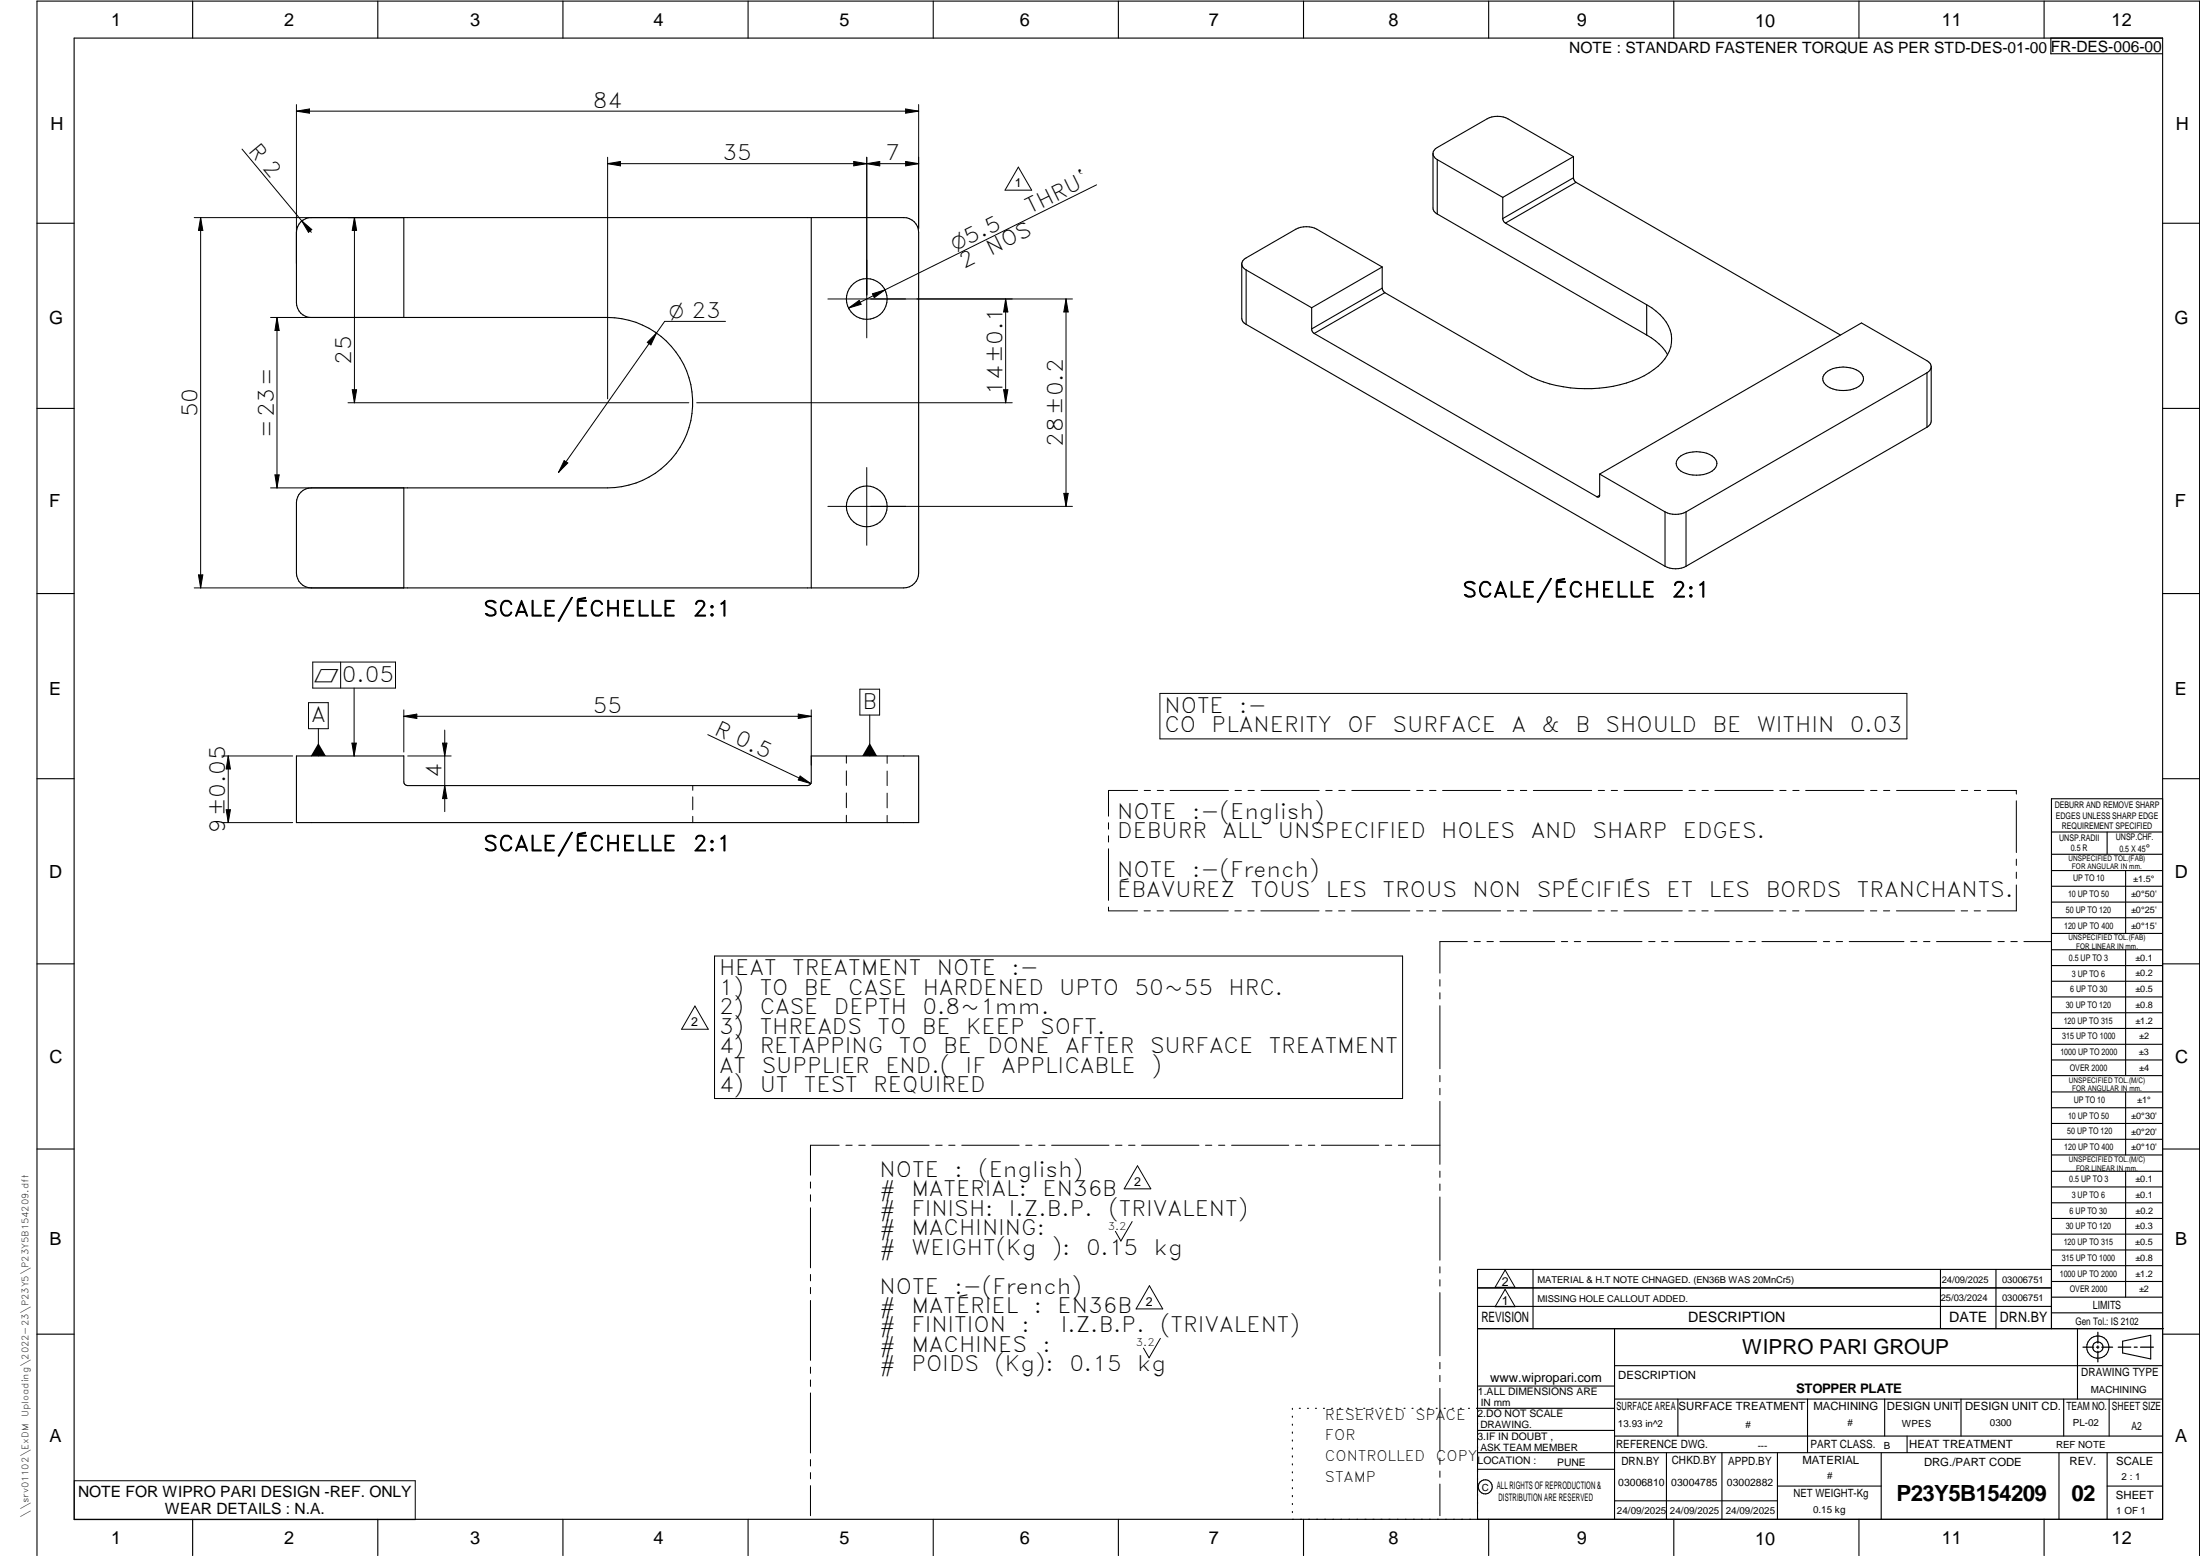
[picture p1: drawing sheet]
<svg xmlns="http://www.w3.org/2000/svg" width="594mm" height="420mm" viewBox="0 0 594 420" stroke-linecap="round" stroke-linejoin="round" font-family="sans-serif">
<g fill="none" stroke="#000" stroke-width=".3">
<path d="M20 10.3h564v400h-564zM52 .3v10M102 .3v10M152 .3v10M202 .3v10M252 .3v10M302 .3v10M352 .3v10M402 .3v10M452 .3v10M502 .3v10M552 .3v10"/>
<path d="M553.8 10.3v4.2h30.2M81.2 59.9a4.1 4.1 0 0 1 2.9-1.1h159.9a4 4 0 0 1 4.1 3.9v92a4 4 0 0 1-4.1 4h-159.9a4 4 0 0 1-4.1-4v-19a4 4 0 0 1 4.1-4h80a23 23 0 0 0 22.9-23 23 23 0 0 0-22.9-23h-80a4 4 0 0 1-4.1-4v-19a4.4 4.4 0 0 1 1.2-2.8zM109 58.8v26.9M219.1 58.8v99.9M387 41.5a2.03 2.03 0 0 1 1.1-1.7l13.5-7.7a6.2 6.2 0 0 1 5.6 0l17.7 10.2M387 41.5v14.7a1.9 1.9 0 0 0 1.1 1.6M387 41.5a2.05 2.05 0 0 0 1.1 1.6M388.1 43.1l17.7 10.2M388.1 57.8l56.6 32.7M388.1 43.1v14.7M405.8 59l.2 .7 .5 .5M405.8 53.3v5.7"/>
<path d="M424.9 42.3l-19.1 11M424.9 42.3v5.7M424.9 48l.2 .7 .5 .5M424.9 48l-19.1 11M425.6 49.2l71.4 41.3M425.6 49.2l-19.1 11M10 60.3h10M335.3 71.2v14.8a1.86 1.86 0 0 0 1.2 1.6M335.3 71.2a1.98 1.98 0 0 0 1.2 1.7M335.3 71.2a1.99 1.99 0 0 1 1.2-1.6l13.4-7.7a6.3 6.3 0 0 1 5.7 0l17.6 10.2M336.5 72.9l17.7 10.2M336.5 72.9v14.7"/>
<path d="M373.2 72.1l-19 11M373.2 72.1v5.7M373.2 77.8l-19 11M373.2 77.8l.3 .7 .5 .5M374 79l38.2 22a36.2 36.2 0 0 0 31.8 .5 13.5 13.5 0 0 0 7.2-7.9 9.2 9.2 0 0 0-4-9.6l-2.5-1.7M374 79l-19.1 11M406.5 60.2l38.2 22.1M584 60.3h10M336.5 87.6l113.1 65.3M354.2 83.1v5.7M354.2 88.8l.2 .7 .5 .5M354.9 90l76.3 44.2"/>
<path d="M444.7 90.5a14.3 14.3 0 0 1 5.6 5.3M444.7 82.3v8.2M521.5 99v14.7a2.03 2.03 0 0 1-1.1 1.7M521.5 99a1.9 1.9 0 0 0-1.1-1.6l-17.7-10.2-70.7 40.8M521.5 99a2.03 2.03 0 0 1-1.1 1.7M10 110.3h10M493 100.7a7.9 7.9 0 0 1 9.5 0 2.4 2.4 0 0 1-1.2 4 8.2 8.2 0 0 1-8.3-.8 2.03 2.03 0 0 1 0-3.2zM520.4 115.4l-65.1 37.5M520.4 100.7l-65.1 37.5M520.4 100.7v14.7M584 110.3h10M109 131.7v27"/>
<path d="M432 133.7l-.8 .5M432 128v5.7M432 133.7l-.2 .5h-.6M432 128l17.6 10.2M449.6 138.2v14.7M453.3 123.6a7.9 7.9 0 0 1 9.6 0 2.16 2.16 0 0 1-.6 3.6 8.3 8.3 0 0 1-9-.5 2.11 2.11 0 0 1 0-3.1zM455.3 138.2v14.7M455.3 138.2a6.3 6.3 0 0 1-5.7 0M449.6 152.9a6.3 6.3 0 0 0 5.7 0M10 160.3h10M584 160.3h10M10 210.3h10"/>
<path d="M80 204.1h29v7.1a1.01 1.01 0 0 0 1.1 .9h108a1.01 1.01 0 0 0 1-.9v-7.1h29v18h-168.1zM584 215.7h-30v143.1M584 210.3h10M554 224.7h30M554 230.7h30M554 235.1h30M554 239.3h30M569 224.7v6M574 235.1v17M554 243.6h30M554 247.8h30M554 252.1h30"/>
<path d="M554 256.5h30M574 256.5v33.9M10 260.3h10M554 260.7h30M554 265h30M554 269.2h30M554 273.5h30M554 277.7h30M584 260.3h10M554 282h30M554 286.2h30M554 290.4h30"/>
<path d="M554 294.9h30M554 299.1h30M574 294.9v17M10 310.3h10M554 303.4h30M554 307.6h30M554 311.9h30M554 316.3h30M574 316.3v34M584 310.3h10M554 320.5h30M554 324.8h30"/>
<path d="M554 329h30M554 333.2h30M554 337.5h30M399 358.8h185.2M399 352.8h155M399 347.8h155M414 342.8v16M436 358.8v51.5M524 342.8v16M539 342.8v16M554 341.8h30M554 346h30"/>
<path d="M554 350.3h30M554 354.5h30M554 342.8h-155v67.5M561 358.8v19M10 360.3h10M399 374.3h37M436 377.8h148M453.1 377.8v10M488.1 377.8v14.5M508.9 377.8v10M529.5 377.8v10M557.3 377.8v10"/>
<path d="M569.5 377.8v10M573.2 362.2l7.6-1.6v6.3l-7.6-1.6zM584 368.8h-148M584 360.3h10M349 380.3v.3M349 382.4v.3M349 384.6v.3M349 386.7v.3M349 388.8v.3M349 391v.3M349 393.1v.3M349 395.3v.3"/>
<path d="M349 397.4v.3M349 399.5v.3M350.9 380.3h.2M353.1 380.3h.2M355.2 380.3h.3M357.4 380.3h.3M359.6 380.3h.3M361.7 380.3h.3M363.9 380.3h.3M366.1 380.3h.3M368.3 380.3h.2M370.4 380.3h.3"/>
<path d="M372.6 380.3h.3M374.8 380.3h.3M376.9 380.3h.4M379.1 380.3h.3M381.3 380.3h.3M383.4 380.3h.4M385.6 380.3h.3M387.8 380.3h.3M390 380.3h.3M392.2 380.3h.3M394.3 380.3h.3M396.5 380.3h.3"/>
<path d="M398.7 380.3h37.3M399 396.7h37M399 392.3h185M399 386.2h37M436 387.8h148M450 392.3v18M465 392.3v18M480 392.3v18M508 392.3v18M515 387.8v4.5M556 392.3v18M569 392.3v18"/>
<path d="M52 410.3v9.7M102 410.3v9.7M152 410.3v9.7M202 410.3v9.7M252 410.3v9.7M302 410.3v9.7M349 401.7v.3M349 403.8v.4M349 406v.3M349 408.1v.3M352 410.3v9.7M402 410.3v9.7"/>
<path d="M436 405.3h44M452 410.3v9.7M480 401.3h28M502 410.3v9.7M552 410.3v9.7M569 401.3h15M10 420v-419.7h584v419.7"/>
<circle cx="234.1" cy="80.8" r="5.5"/>
<circle cx="234.1" cy="136.8" r="5.5"/>
<circle cx="566.5" cy="363.7" r="1.39"/>
<circle cx="566.5" cy="363.8" r="3"/>
<circle cx="401.1" cy="401.5" r="1.9"/>
</g>
<g fill="none" stroke="#000" stroke-width=".27">
<path d="M80 30l3.6-.6v1.2zM80 30h168.1M80 28.2v43M244.6 29.4l3.5 .6-3.5 .6zM248.1 28.2v33.5M52.4 58.8h56.6M54.2 58.8v99.9M54.2 58.8l.6 3.4h-1.2zM65.4 40.3l18.7 22.4M81.5 59.6l2.7 2.4-.9 .7zM95.7 58.8v50M95.7 58.8l.6 3.4h-1.2z"/>
<path d="M164.1 44.2h84M164.1 44.2l3.4-.6v1.2zM164.1 42.5v65.2M230.5 43.6v1.2l7.1-1.2v1.2zM234.1 42.5v48.7M244.6 43.6l3.5 .6-3.5 .6zM275 45.1l3.6 6.3h-7.2zM296.1 49.9l-57.1 28.4M235.6 79.3l3.4-1-2.9 2.1zM239 78.3l-9.9 4.9M73.1 85.7h35.9M74.8 85.7v46"/>
<path d="M74.8 85.7l.6 3.5h-1.2zM177.3 89.9l-1.5 3.2-1-.6zM195.9 86.8h-16.4l-28.7 40.8M229.1 83.2l2.9-2.1 .5 1.1zM271.6 80.7l.6 3.5h-1.2zM271.6 80.7v28.1M287.9 80.7l.6 3.5h-1.2zM287.9 80.7v56M289.6 80.7h-66M94 108.8h92M95.1 105.2h1.2l-.6 3.6zM188.1 108.8h85.2"/>
<path d="M271 105.2h1.2l-.6 3.6zM73.1 131.7h35.9M74.2 128.2h1.2l-.6 3.5zM152.4 124.4l.9 .6-2.5 2.6zM234.1 126.2v21M287.3 133.2h1.2l-.6 3.5zM289.6 136.7h-66M52.4 158.7h56.6M53.6 155.2h1.2l-.6 3.5zM84.4 178.8h22.4v7h-22.4zM92 178.8v7M83.3 189.7h5.3v7.1h-5.3z"/>
<path d="M86 196.8v7.3M95.6 185.8v18.3M109 191.7v11.4M109 193.4l3.6-.6v1.2zM109 193.4h110.1M120.1 197.1v22.1M191.1 198.4l27.8 13.2M215.6 192.8l3.5 .6-3.5 .6zM219.1 191.7v14.9M232.2 186.1h5.3v7h-5.3zM234.9 193.1v11M313.2 187.2h201.7v12.3h-201.7z"/>
<path d="M59.9 204.1h19.1M61.1 218.7h1.1l-.6 3.4zM61.6 204.1v18M61.6 204.1l.6 3.5h-1.1zM95 200.7h1.2l-.6 3.4zM110.1 204.1h11.7M119.5 200.7h1.2l-.6 3.4zM120.1 212.1l.6 3.5h-1.2zM187.1 212.1v1.3M187.1 215.2v3.5M216.1 209.5l2.8 2.1-3.3-1zM228.6 204.1v2"/>
<path d="M228.6 208.2v3.9M228.6 214.1v4M239.6 204.1v2M239.6 208.2v3.9M239.6 214.2v3.9M307.2 213.4h-7.9v7M309 213.4h1.7M312.5 213.4h1.7M316 213.4h15.7M333.5 213.4h1.7M337 213.4h1.7M340.5 213.4h15.7"/>
<path d="M358 213.4h1.7M361.5 213.4h1.7M365 213.4h15.7M382.6 213.4h1.7M386 213.4h1.8M389.5 213.4h15.8M407.1 213.4h1.7M410.5 213.4h1.8M414.1 213.4h15.7M431.6 213.4h1.7M435.1 213.4h1.7M438.6 213.4h15.7"/>
<path d="M456.1 213.4h1.7M459.6 213.4h1.7M463.1 213.4h15.7M480.6 213.4h1.7M484.1 213.4h1.7M487.6 213.4h15.7M505.1 213.4h1.8M508.6 213.4h1.7M512.1 213.4h15.7M529.6 213.4h1.8M533.1 213.4h1.7M536.7 213.4h7.8v1"/>
<path d="M544.5 216.2v14M59.9 222.1h19.1M187.1 220.4v1.7M228.6 220.1v2M239.6 220.2v1.9M299.3 222.2v1.7M299.3 225.7v1.7M299.3 229.2v13.9M544.5 239v7h-7.9M544.5 232v1.7M544.5 235.5v1.7M192.9 258.1h185.8v38.5h-185.8z"/>
<path d="M299.3 244.9v1.1h7.9M308.9 246h1.7M312.5 246h1.6M315.9 246h15.8M333.5 246h1.7M337 246h1.7M340.5 246h15.7M358 246h1.7M361.5 246h1.7M365 246h15.7M382.5 246h1.7M386 246h1.7"/>
<path d="M389.5 246h15.7M396.2 254.3h-7.4v8.5M398.1 254.3h1.6M401.5 254.3h1.8M405 254.3h14.8M407 246h1.7M410.5 246h1.7M414 246h15.8M421.6 254.3h1.7M425.1 254.3h1.7M428.6 254.3h14.8M431.5 246h1.7"/>
<path d="M435.1 246h1.6M438.5 246h15.8M445.2 254.3h1.7M448.7 254.3h1.7M452.2 254.3h14.8M456.1 246h1.6M459.6 246h1.7M463 246h15.8M468.8 254.3h1.7M472.3 254.3h1.7M475.8 254.3h14.8M480.6 246h1.7"/>
<path d="M484.1 246h1.7M487.5 246h15.8M492.4 254.3h1.7M495.8 254.3h1.8M499.4 254.3h14.7M505.1 246h1.7M508.6 246h1.7M512.1 246h15.7M516 254.3h1.6M519.4 254.3h1.8M522.9 254.3h14.8M529.6 246h1.7"/>
<path d="M533.1 246h1.7M539.5 254.3h1.7M543 254.3h1.7M546.5 254.3h7.4M187.7 271.7l3.6 6.2h-7.2zM388.8 264.5v1.8M388.8 268.1v1.6M388.8 271.6v17M388.8 290.4v1.7M388.8 293.9v1.7M388.8 297.4v17M218.9 319.2v1.6"/>
<path d="M226.6 309.2h-7.7v8.1M228.4 309.2h1.7M231.9 309.2h1.7M235.4 309.2h15.5M252.7 309.2h1.7M256.2 309.2h1.7M259.7 309.2h15.5M277 309.2h1.7M280.5 309.2h1.7M284 309.2h15.5M301.2 309.2h1.8M304.8 309.2h1.7"/>
<path d="M307.2 314.8l3.6 6.2h-7.2zM308.3 309.2h15.5M325.5 309.2h1.7M329.1 309.2h1.6M332.6 309.2h15.4M349.8 309.2h1.7M353.3 309.2h1.7M356.8 309.2h15.5M374.1 309.2h1.7M377.6 309.2h1.7M381.1 309.2h7.7M388.8 316.2v1.7"/>
<path d="M388.8 319.7v1.7M218.9 322.6v1.8M218.9 326.1v16.2M305.7 329.9l-3 5.2-1.5-2.6M388.8 323.2v17.1M218.9 344.1v1.8M218.9 347.6v1.7M218.9 351.2v16.1M310.4 347.2l3.6 6.2h-7.2zM388.8 342.1v1.6M388.8 345.6v1.7M388.8 349v17.1"/>
<path d="M406.4 348.1l2.7 4.7h-5.4zM406.4 342.9l2.7 4.7h-5.4zM218.9 369.1v1.7M218.9 372.6v1.8M218.9 376.1v16.2M313.3 361.4l-3 5.2-1.5-2.6M388.8 367.9v1.7M388.8 371.4v1.7M388.8 374.9v17M20.1 399.8h92v10.5h-92zM218.9 394.1v1.8M218.9 397.6v1.7"/>
<path d="M388.8 393.7v1.7M388.8 397.2v1.7M218.9 401.2v8.1M388.8 400.7v8.6"/>
</g>
<path d="M566.5 359.7v3M562.5 363.8h2.9M566.1 363.8h.7M566.5 363.4v.7M566.5 364.9v2.8M567.6 363.8h2.9M572 363.8h3.4M576.3 363.8h.8M578 363.8h3.5" fill="none" stroke="#000" stroke-width=".34"/>
<g fill="#000">
<path d="M80 30l3.6-.6v1.2zM244.6 29.4l3.5 .6-3.5 .6zM164.1 44.2l3.4-.6v1.2zM230.5 43.6l3.6 .6-3.6 .6zM234.1 44.2l3.5-.6v1.2zM244.6 43.6l3.5 .6-3.5 .6zM54.2 58.8l.6 3.4h-1.2zM81.5 59.6l2.7 2.4-.9 .7zM95.7 58.8l.6 3.4h-1.2zM74.8 85.7l.6 3.5h-1.2zM177.3 89.9l-1.5 3.2-1-.6zM229.1 83.2l2.9-2.1 .5 1.1z"/>
<path d="M235.6 79.3l3.4-1-2.9 2.1zM271.6 80.7l.6 3.5h-1.2zM287.9 80.7l.6 3.5h-1.2zM95.1 105.2h1.2l-.6 3.6zM271 105.2h1.2l-.6 3.6zM74.2 128.2h1.2l-.6 3.5zM152.4 124.4l.9 .6-2.5 2.6zM287.3 133.2h1.2l-.6 3.5zM53.6 155.2h1.2l-.6 3.6zM109 193.4l3.6-.6v1.2zM215.6 192.8l3.5 .6-3.5 .6zM61.1 218.7h1.1l-.6 3.4z"/>
<path d="M61.6 204.1l.6 3.5h-1.1zM86 200.7l2 3.4h-4.1zM95 200.7h1.2l-.6 3.4zM119.5 200.7h1.2l-.6 3.4zM120.1 212.1l.6 3.5h-1.2zM216.1 209.5l2.8 2.1-3.3-1zM234.9 200.7l1.9 3.4h-4z"/>
</g>
<g font-size="6">
<text x="512.1" y="405.2">P23Y5B154209</text>
<text x="559.4" y="405.2">02</text>
</g>
<g font-size="5.7">
<text x="160.1" y="29.1">84</text>
<text x="66.8" y="40.6" transform="rotate(50 66.8 40.6)">R 2</text>
<text x="195.1" y="43.3">35</text>
<text x="239.1" y="43.3">7</text>
<text x="278.1" y="57.9" transform="rotate(-26 278.1 57.9)">THRU`</text>
<text x="267.6" y="69" transform="rotate(-26 267.6 69)">NOS</text>
<text x="260.3" y="72.6" transform="rotate(-26 260.3 72.6)">2</text>
<text x="94.8" y="98.6" transform="rotate(-90 94.8 98.6)">25</text>
<text x="270.7" y="106.6" transform="rotate(-90 270.7 106.6)">14±0.1</text>
<text x="53.3" y="112.7" transform="rotate(-90 53.3 112.7)">50</text>
<text x="73.9" y="118.4" transform="rotate(-90 73.9 118.4)">=23=</text>
<text x="287" y="120.6" transform="rotate(-90 287 120.6)">28±0.2</text>
<text x="394.9" y="161.2">SCALE/ÉCHELLE</text>
<text x="451.4" y="161.2">2:1</text>
<text x="130.5" y="166.4">SCALE/ÉCHELLE</text>
<text x="187.1" y="166.4">2:1</text>
<text x="92.3" y="184">0.05</text>
<text x="232.9" y="191.3">B</text>
<text x="84" y="195">A</text>
<text x="160.1" y="192.5">55</text>
<text x="314.4" y="192.5">NOTE</text>
<text x="314.4" y="197.7">CO</text>
<text x="327.2" y="197.7">PLANERITY</text>
<text x="334.6" y="192.5">:-</text>
<text x="363.9" y="197.7">OF</text>
<text x="376.1" y="197.7">SURFACE</text>
<text x="408.2" y="197.7">A</text>
<text x="416.3" y="197.7">&amp;</text>
<text x="425.4" y="197.7">B</text>
<text x="433.6" y="197.7">SHOULD</text>
<text x="462.4" y="197.7">BE</text>
<text x="474.4" y="197.7">WITHIN</text>
<text x="499.5" y="197.7">0.03</text>
<text x="192.6" y="198.1" transform="rotate(25 192.6 198.1)">R 0.5</text>
<text x="119.2" y="210.1" transform="rotate(-90 119.2 210.1)">4</text>
<text x="301.7" y="221.1">NOTE</text>
<text x="321.9" y="221.1">:-(English)</text>
<text x="60.8" y="225" transform="rotate(-90 60.8 225)">9±0.05</text>
<text x="301.7" y="226.4">DEBURR</text>
<text x="330.1" y="226.4">ALL</text>
<text x="345.1" y="226.4">UNSPECIFIED</text>
<text x="389.2" y="226.4">HOLES</text>
<text x="413.4" y="226.4">AND</text>
<text x="430" y="226.4">SHARP</text>
<text x="454.4" y="226.4">EDGES.</text>
<text x="130.5" y="229.8">SCALE/ÉCHELLE</text>
<text x="187.1" y="229.8">2:1</text>
<text x="301.7" y="236.9">NOTE</text>
<text x="321.9" y="236.9">:-(French)</text>
<text x="301.7" y="242.1">ÉBAVUREZ</text>
<text x="337.7" y="242.1">TOUS</text>
<text x="358" y="242.1">LES</text>
<text x="373.3" y="242.1">TROUS</text>
<text x="397.6" y="242.1">NON</text>
<text x="415" y="242.1">SPÉCIFIÉS</text>
<text x="450.1" y="242.1">ET</text>
<text x="461.4" y="242.1">LES</text>
<text x="476.8" y="242.1">BORDS</text>
<text x="501.4" y="242.1">TRANCHANTS.</text>
<text x="194.2" y="263.4">HEAT</text>
<text x="213.9" y="263.4">TREATMENT</text>
<text x="253" y="263.4">NOTE</text>
<text x="273.2" y="263.4">:-</text>
<text x="194.2" y="268.6">1)</text>
<text x="205.1" y="268.6">TO</text>
<text x="217.1" y="268.6">BE</text>
<text x="229.1" y="268.6">CASE</text>
<text x="249.2" y="268.6">HARDENED</text>
<text x="286.1" y="268.6">UPTO</text>
<text x="306.4" y="268.6">50~55</text>
<text x="331.8" y="268.6">HRC.</text>
<text x="194.2" y="273.9">2)</text>
<text x="205.1" y="273.9">CASE</text>
<text x="225.2" y="273.9">DEPTH</text>
<text x="249.2" y="273.9">0.8~1mm.</text>
<text x="194.2" y="279.1">3)</text>
<text x="205.1" y="279.1">THREADS</text>
<text x="237" y="279.1">TO</text>
<text x="248.9" y="279.1">BE</text>
<text x="260.9" y="279.1">KEEP</text>
<text x="280.9" y="279.1">SOFT.</text>
<text x="194.2" y="284.4">4)</text>
<text x="205.1" y="284.4">RETAPPING</text>
<text x="242.7" y="284.4">TO</text>
<text x="254.6" y="284.4">BE</text>
<text x="266.6" y="284.4">DONE</text>
<text x="287.6" y="284.4">AFTER</text>
<text x="310.6" y="284.4">SURFACE</text>
<text x="342.6" y="284.4">TREATMENT</text>
<text x="194.2" y="289.6">AT</text>
<text x="205.7" y="289.6">SUPPLIER</text>
<text x="239.1" y="289.6">END.(</text>
<text x="260.8" y="289.6">IF</text>
<text x="270.4" y="289.6">APPLICABLE</text>
<text x="310.9" y="289.6">)</text>
<text x="194.2" y="294.9">4)</text>
<text x="205.1" y="294.9">UT</text>
<text x="217.1" y="294.9">TEST</text>
<text x="235.8" y="294.9">REQUIRED</text>
<text x="237.5" y="317.8">NOTE</text>
<text x="257.7" y="317.8">:</text>
<text x="264.1" y="317.8">(English)</text>
<text x="237.5" y="323">#</text>
<text x="246.1" y="323">MATERIAL:</text>
<text x="281.5" y="323">EN36B</text>
<text x="237.5" y="328.3">#</text>
<text x="246.1" y="328.3">FINISH:</text>
<text x="272.4" y="328.3">I.Z.B.P.</text>
<text x="299.3" y="328.3">(TRIVALENT)</text>
<text x="237.5" y="333.5">#</text>
<text x="246.1" y="333.5">MACHINING:</text>
<text x="237.5" y="338.8">#</text>
<text x="246.1" y="338.8">WEIGHT(Kg</text>
<text x="284" y="338.8">):</text>
<text x="293.3" y="338.8">0.15</text>
<text x="311.6" y="338.8">kg</text>
<text x="237.5" y="349.3">NOTE</text>
<text x="257.7" y="349.3">:-(French)</text>
<text x="237.5" y="354.5">#</text>
<text x="237.5" y="359.8">#</text>
<text x="246.1" y="359.8">FINITION</text>
<text x="246.1" y="354.5">MATÉRIEL</text>
<text x="275.8" y="359.8">:</text>
<text x="279.2" y="354.5">:</text>
<text x="285.6" y="354.5">EN36B</text>
<text x="286.4" y="359.8">I.Z.B.P.</text>
<text x="313.3" y="359.8">(TRIVALENT)</text>
<text x="237.5" y="365">#</text>
<text x="246.1" y="365">MACHINES</text>
<text x="281.5" y="365">:</text>
<text x="237.5" y="370.3">#</text>
<text x="246.1" y="370.3">POIDS</text>
<text x="268.5" y="370.3">(Kg):</text>
<text x="288.8" y="370.3">0.15</text>
<text x="307.1" y="370.3">kg</text>
</g>
<text font-size="5.6" x="470.5" y="365.5">WIPRO PARI GROUP</text>
<g font-size="5.4">
<text x="258" y="67.9" transform="rotate(-26 258 67.9)">O5.5</text>
<text x="180.7" y="85.9">O 23</text>
<text x="84.8" y="184">r</text>
</g>
<g font-size="4.9">
<text x="30" y="6.9">1</text>
<text x="76.7" y="6.9">2</text>
<text x="127" y="6.9">3</text>
<text x="176.5" y="6.9">4</text>
<text x="226.7" y="6.9">5</text>
<text x="275.4" y="6.9">6</text>
<text x="326.4" y="6.9">7</text>
<text x="375" y="6.9">8</text>
<text x="425.8" y="6.9">9</text>
<text x="473.9" y="7.3">10</text>
<text x="524.3" y="6.9">11</text>
<text x="570.2" y="6.9">12</text>
<text x="13.6" y="35.1">H</text>
<text x="587.6" y="35.1">H</text>
<text x="13.2" y="87.5">G</text>
<text x="587.2" y="87.5">G</text>
<text x="13.2" y="137">F</text>
<text x="587.2" y="137">F</text>
<text x="13.2" y="187.6">E</text>
<text x="587.2" y="187.6">E</text>
<text x="13.2" y="237">D</text>
<text x="587.2" y="237">D</text>
<text x="13.4" y="287.1">C</text>
<text x="587.4" y="287.1">C</text>
<text x="13.4" y="336.2">B</text>
<text x="587.4" y="336.2">B</text>
<text x="13.4" y="389.3">A</text>
<text x="587.4" y="389.3">A</text>
<text x="30" y="416.9">1</text>
<text x="76.7" y="416.9">2</text>
<text x="127" y="416.9">3</text>
<text x="176.5" y="416.9">4</text>
<text x="226.7" y="416.9">5</text>
<text x="275.4" y="416.9">6</text>
<text x="326.4" y="416.9">7</text>
<text x="375" y="416.9">8</text>
<text x="425.8" y="416.9">9</text>
<text x="473.9" y="417.3">10</text>
<text x="524.3" y="416.9">11</text>
<text x="570.2" y="416.9">12</text>
</g>
<g font-size="4.2">
<text x="423.7" y="14.3">NOTE : STANDARD FASTENER TORQUE AS PER STD-DES-01-00</text>
<text x="553.8" y="14">FR-DES-006-00</text>
<text x="21.1" y="404.3">NOTE FOR WIPRO PARI DESIGN -REF. ONLY</text>
<text x="44.5" y="408.8">WEAR DETAILS : N.A.</text>
</g>
<g font-size="3.9">
<text x="400" y="357.1">REVISION</text>
<text x="455.9" y="357.1">DESCRIPTION</text>
<text x="526.4" y="357.1">DATE</text>
<text x="540" y="357.1">DRN.BY</text>
<text x="357.8" y="383.3">RESERVED</text>
<text x="382.3" y="383.3">SPACE</text>
<text x="357.8" y="388.9">FOR</text>
<text x="357.8" y="394.5">CONTROLLED</text>
<text x="387.8" y="394.5">COPY</text>
<text x="357.8" y="400">STAMP</text>
</g>
<text font-size="3.6" x="485" y="376.1">STOPPER PLATE</text>
<text font-size="3.5" x="402.4" y="373.3">www.wipropari.com</text>
<g font-size="3.4">
<text x="274.1" y="50.5">1</text>
<text x="186.7" y="277">2</text>
<text x="306.2" y="320.2">2</text>
<text x="405.5" y="347.3">2</text>
<text x="309.4" y="352.6">2</text>
<text x="405.5" y="352.5">1</text>
</g>
<g font-size="3.1">
<text x="565.1" y="353.5">LIMITS</text>
<text x="562" y="371.7">DRAWING TYPE</text>
<text x="437" y="372.3">DESCRIPTION</text>
<text x="436.5" y="380.8">SURFACE AREA</text>
<text x="453.3" y="380.8">SURFACE TREATMENT</text>
<text x="489.7" y="380.8">MACHINING</text>
<text x="509.5" y="380.8">DESIGN UNIT</text>
<text x="530.6" y="380.8">DESIGN UNIT CD.</text>
<text x="558" y="380.6">TEAM NO.</text>
<text x="570.3" y="380.7">SHEET SIZE</text>
<text x="575.6" y="386.1">A2</text>
<text x="436.4" y="391.1">REFERENCE DWG.</text>
<text x="437.8" y="395.5">DRN.BY</text>
<text x="451.4" y="395.4">CHKD.BY</text>
<text x="466.6" y="395.5">APPD.BY</text>
<text x="486.7" y="395.4">MATERIAL</text>
<text x="488.9" y="390.9">PART CLASS.</text>
<text x="515.6" y="390.9">HEAT TREATMENT</text>
<text x="519.6" y="395.9">DRG./PART CODE</text>
<text x="558.9" y="395.5">REV.</text>
<text x="571.4" y="395.6">SCALE</text>
<text x="484.3" y="404.2">NET WEIGHT-Kg</text>
<text x="571.4" y="404.7">SHEET</text>
</g>
<text font-size="3" x="579.5" y="230.1">°</text>
<g font-size="2.8">
<text x="299.1" y="332.1">3.2</text>
<text x="560.4" y="357.7">Gen Tol.: IS 2102</text>
<text x="306.7" y="363.6">3.2</text>
<text x="399.1" y="376.6">1.ALL DIMENSIONS ARE</text>
<text x="399" y="382.7">2.DO NOT SCALE</text>
<text x="399" y="388.7">3.IF IN DOUBT ,</text>
<text x="399" y="395.4">LOCATION :</text>
<text x="420.5" y="396">PUNE</text>
<text x="404.2" y="402">ALL RIGHTS OF REPRODUCTION &amp;</text>
<text x="437" y="401.2">03006810</text>
<text x="451.3" y="401.2">03004785</text>
<text x="466.3" y="401.2">03002882</text>
<text x="404.7" y="405.4">DISTRIBUTION ARE RESERVED</text>
</g>
<g font-size="2.7">
<text x="564.6" y="376.2">MACHINING</text>
<text x="399.9" y="379.7">IN mm</text>
<text x="399.7" y="385.7">DRAWING.</text>
<text x="436.9" y="385.4">13.93 in^2</text>
<text x="471.4" y="385.5">#</text>
<text x="498.9" y="385">#</text>
<text x="513.6" y="385.3">WPES</text>
<text x="537.3" y="385.1">0300</text>
<text x="559.7" y="385.1">PL-02</text>
<text x="399.7" y="391.8">ASK TEAM MEMBER</text>
<text x="474.6" y="391.2">---</text>
<text x="508.7" y="391.2">B</text>
<text x="555.2" y="391.1">REF NOTE</text>
<text x="493.4" y="399.5">#</text>
<text x="572.8" y="399.7">2 : 1</text>
<text x="400.1" y="402.5">C</text>
<text x="436.6" y="408.7">24/09/2025</text>
<text x="450.9" y="408.8">24/09/2025</text>
<text x="466" y="408.9">24/09/2025</text>
<text x="489.6" y="408.5">0.15 kg</text>
<text x="571.4" y="408.7">1 OF 1</text>
</g>
<g font-size="2.5">
<text x="554.9" y="218.3">DEBURR AND REMOVE SHARP</text>
<text x="555.2" y="221">EDGES UNLESS SHARP EDGE</text>
<text x="556.1" y="227.1">UNSP.RADII</text>
<text x="556.8" y="223.8">REQUIREMENT SPECIFIED</text>
<text x="571.4" y="226.9">UNSP.CHF.</text>
<text x="559.2" y="229.9">0.5 R</text>
<text x="572.3" y="230.1">0.5 X 45</text>
<text x="559.8" y="238">UP TO 10</text>
<text x="576.1" y="238.1">±1.5°</text>
<text x="558.5" y="242.2">10 UP TO 50</text>
<text x="575.5" y="242.3">±0°50'</text>
<text x="557.4" y="250.7">120 UP TO 400</text>
<text x="557.9" y="246.5">50 UP TO 120</text>
<text x="575.5" y="250.7">±0°15'</text>
<text x="575.5" y="246.5">±0°25'</text>
<text x="558.7" y="259.4">0.5 UP TO 3</text>
<text x="559.5" y="263.7">3 UP TO 6</text>
<text x="576.6" y="263.6">±0.2</text>
<text x="576.6" y="259.4">±0.1</text>
<text x="559" y="267.9">6 UP TO 30</text>
<text x="576.6" y="267.9">±0.5</text>
<text x="557.8" y="272.2">30 UP TO 120</text>
<text x="576.6" y="272.2">±0.8</text>
<text x="556.9" y="280.7">315 UP TO 1000</text>
<text x="557.3" y="276.4">120 UP TO 315</text>
<text x="576.6" y="276.4">±1.2</text>
<text x="577.7" y="280.7">±2</text>
<text x="556.4" y="284.9">1000 UP TO 2000</text>
<text x="577.6" y="284.9">±3</text>
<text x="558.9" y="289.2">OVER 2000</text>
<text x="577.7" y="289.3">±4</text>
<text x="560" y="297.9">UP TO 10</text>
<text x="577.1" y="297.9">±1°</text>
<text x="558.5" y="302.1">10 UP TO 50</text>
<text x="575.5" y="302.1">±0°30'</text>
<text x="557.4" y="310.6">120 UP TO 400</text>
<text x="558.2" y="306.3">50 UP TO 120</text>
<text x="575.5" y="310.6">±0°10'</text>
<text x="575.5" y="306.4">±0°20'</text>
<text x="558.8" y="319.2">0.5 UP TO 3</text>
<text x="559.4" y="323.4">3 UP TO 6</text>
<text x="576.6" y="319.2">±0.1</text>
<text x="576.6" y="323.5">±0.1</text>
<text x="558.9" y="327.7">6 UP TO 30</text>
<text x="576.7" y="327.7">±0.2</text>
<text x="557.8" y="332">30 UP TO 120</text>
<text x="576.6" y="332">±0.3</text>
<text x="556.8" y="340.5">315 UP TO 1000</text>
<text x="557.3" y="336.3">120 UP TO 315</text>
<text x="576.6" y="336.3">±0.5</text>
<text x="576.6" y="340.5">±0.8</text>
<text x="415.2" y="346.4">MATERIAL &amp; H.T NOTE CHNAGED. (EN36B WAS 20MnCr5)</text>
<text x="524.3" y="346.5">24/09/2025</text>
<text x="540.6" y="346.4">03006751</text>
<text x="556.2" y="344.7">1000 UP TO 2000</text>
<text x="576.6" y="344.7">±1.2</text>
<text x="415.2" y="351.5">MISSING HOLE CALLOUT ADDED.</text>
<text x="524.1" y="351.3">25/03/2024</text>
<text x="540.6" y="351.4">03006751</text>
<text x="558.9" y="349">OVER 2000</text>
<text x="577.6" y="349">±2</text>
</g>
<g font-size="2.4">
<text x="7.7" y="382.7" transform="rotate(-90 7.7 382.7)">Uploading\2022-23\P23Y5\P23Y5B154209.dft</text>
<text x="7.7" y="409.8" transform="rotate(-90 7.7 409.8)">\\srv01102\ExDM</text>
</g>
<g font-size="2.1">
<text x="558.5" y="232.4">UNSPECIFIED TOL.(FAB)</text>
<text x="559.5" y="234.7">FOR ANGULAR IN mm.</text>
<text x="558.6" y="253.9">UNSPECIFIED TOL.(FAB)</text>
<text x="560.7" y="256.3">FOR LINEAR IN mm.</text>
<text x="558.7" y="292.3">UNSPECIFIED TOL.(M/C)</text>
<text x="559.6" y="294.7">FOR ANGULAR IN mm.</text>
<text x="558.7" y="313.7">UNSPECIFIED TOL.(M/C)</text>
<text x="560.6" y="316.1">FOR LINEAR IN mm.</text>
</g>
</svg>
